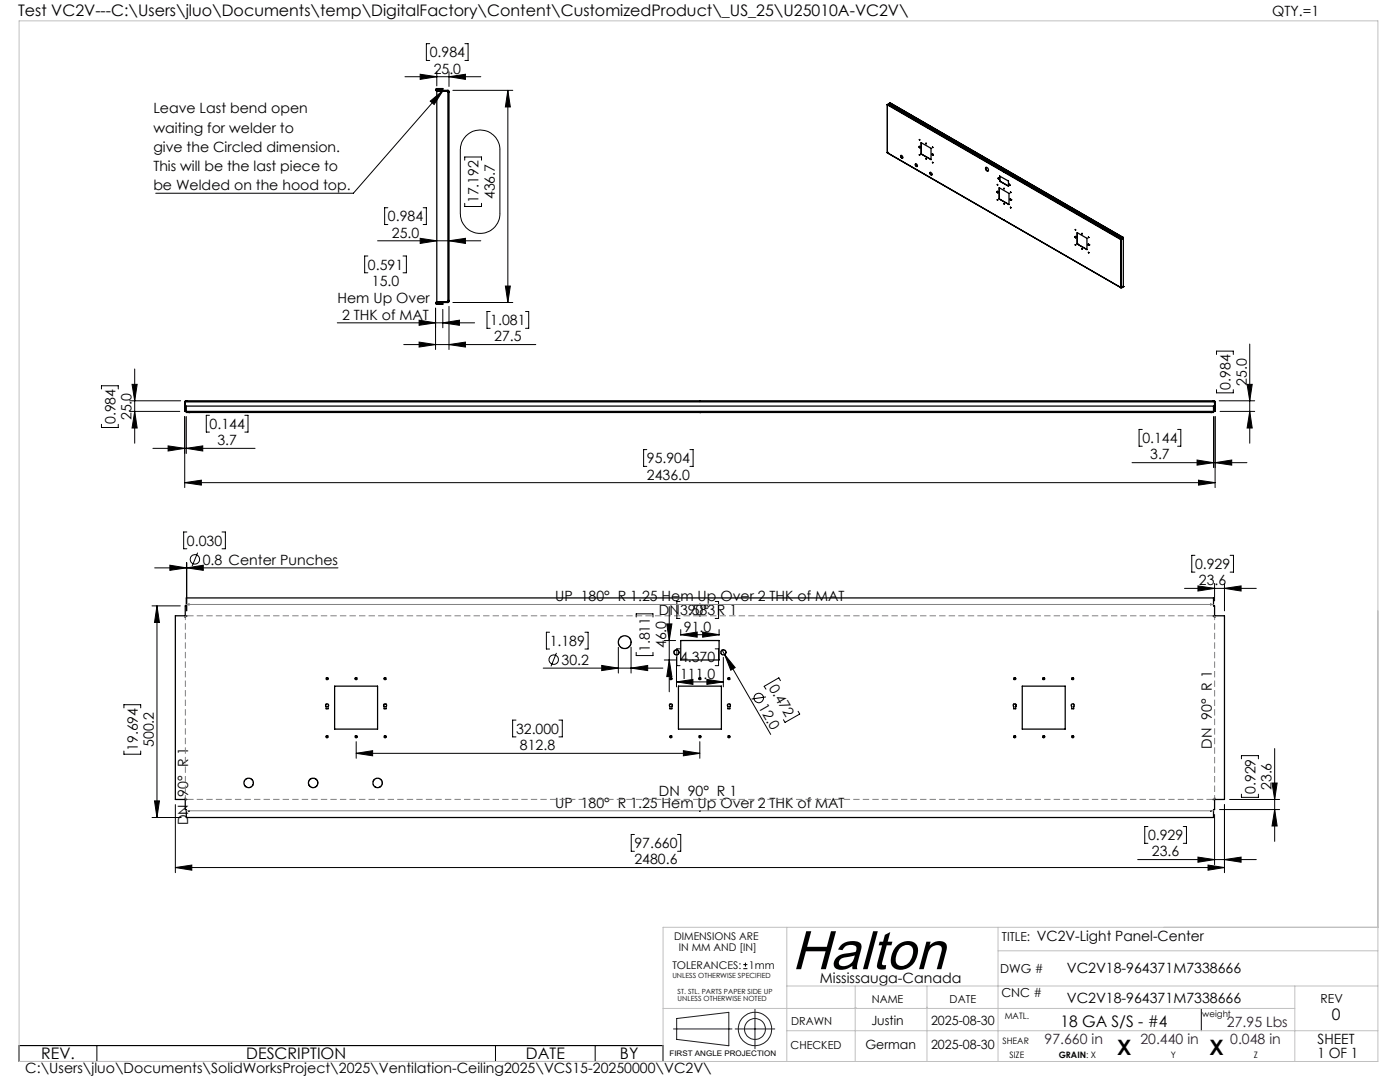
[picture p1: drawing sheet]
<svg xmlns="http://www.w3.org/2000/svg" width="279mm" height="216mm" viewBox="0 0 279 216" stroke-linecap="round" stroke-linejoin="round" font-family="sans-serif">
<g fill="none" stroke="#000" stroke-width=".25">
<path d="M87.2 17.7a.23 .23 0 0 0-.3 .2 .23 .23 0 0 0 .3 .2h2.2M87.2 17.8l-.2 .1 .2 .1M87.2 17.7v.1M87.2 18v42.4M87.2 18h2.2M87.2 17.7h1.2v.1h-1.2M89.4 18.1l.2 .1M89.4 18l.2 .2M89.4 18v42.4M89.4 18.1v.1M89.5 18.5h.1zM89.6 18.2v41.9"/>
<path d="M177.1 30.5l.1 .1M177.1 30.4h.1M177.1 30.5h.1M177.1 20.8v.1M177.1 21h.1M177.1 30.5l46.6 26.9M177.1 20.9v9.6M177.1 20.9l46.6 26.9M177.1 20.8h.1M177.1 20.8l46.6 26.9M177.2 20.9h.1M177.2 30.6h.1"/>
<path d="M177.4 20.7l-.3 .1M177.4 20.7l46.5 26.9M177.6 20.5l46.6 26.9M177.6 20.5l-.2 .2M177.6 20.5l46.5 26.9M179.8 31a.27 .27 0 0 1 .3 .2 .27 .27 0 0 1-.1 .3l-.2-.2zM179.8 31a.37 .37 0 0 0 .3 .5M182.7 32.7a.28 .28 0 0 1 .3 .2 .28 .28 0 0 1-.1 .3zM182.7 32.7v.3l.3 .2M183.5 27.8l.1 .1zM183.5 29.3v-.1l.1 .2M183.5 30.9l.1 .1z"/>
<path d="M183.5 27.8l.1 .1M183.5 29.3h.1M183.5 29.2v.1M183.5 29.4h.1M183.5 30.9l.1 .1M183.5 29.3v.1M183.5 29.4l.1 .1M183.6 29.4h.1M183.6 29.4h-.1M183.8 28.5l2 1.1v2.3l-2-1.2zM183.8 30.7h.1M184.8 28.6l.1 .1z"/>
<path d="M184.8 31.6l.1 .2zM184.8 28.6l.1 .1M184.8 31.6l.1 .1M185.6 34.4a.27 .27 0 0 1 .4 .2 .27 .27 0 0 1-.2 .3zM185.7 34.4a.37 .37 0 0 0 .2 .5M186.1 29.4l.1 .1zM186.1 32.4l.1 .1zM186.1 30.8v-.1l.1 .2M186.1 30.7v.1M186.1 30.8v.1M186.1 30.8h.1M186.1 30.9h.1"/>
<path d="M186.1 29.4l.1 .1M186.1 32.4l.1 .1M186.1 30.8l.1 .2-.1-.1M196.7 33.4a.4 .4 0 0 1 .5 .2 .4 .4 0 0 1-.1 .5 .52 .52 0 0 1-.4-.7zM196.8 33.4h-.1a.51 .51 0 0 0 .5 .7M199 39.8l.1 .2zM199 36.8l.1 .1zM199 38.3l.1-.1v.1M199 36.8l.1 .1M199 38.2v.2M199 38.4h.1M199 39.8l.1 .1"/>
<path d="M199.1 38.3h.1M199.1 38.3l-.1 .1M199.2 35.5l.2 .3M199.4 37.5l2 1.1v2.2l-2-1.1zM199.4 39.7l2 1.1M199.5 35.1l1.8 1v1l-1.8-.9zM199.5 36.1v.1M199.5 36.1l1.8 1M199.5 35.1v1M200.3 37.6l.1 .1zM200.4 34.3h.1M200.4 37.6v.1"/>
<path d="M201.4 36.7l.1 .3-.1-.1zM201.4 36.7l.1 .3M201.6 38.3l.2 .1zM201.6 39.8l.1-.1 .1 .2M201.6 39.7l.1 .1M201.6 39.9h.1M201.7 38.3l.1 .1M201.7 39.8v.1M201.7 39.8h-.1M201.8 39.9h.1M201.8 39.9h-.2M89.5 59.9l.1 .1z"/>
<path d="M200.3 40.6l.1 .1zM200.4 44h.1M200.4 40.6v.1M201.6 41.3l.1 .2zM201.7 41.3l.1 .2M214.6 47.3v-.1l.1 .1M214.6 45.8l.1 .1zM214.6 48.8l.1 .1zM214.6 45.8l.1 .1M214.6 47.3h.1M214.6 47.2v.1M214.6 48.8l.1 .1"/>
<path d="M214.6 47.3v.1M214.6 47.4h.1M214.7 47.3l-.1 .1M214.7 47.3h.1M215 48.7h.1M215 46.4l1.9 1.2v2.2l-1.9-1.1zM215.9 49.6l.1 .1zM215.9 46.6h.1zM215.9 46.6l.1 .1M215.9 49.6l.1 .1M217.2 48.8l.1-.1v.2M217.2 50.3l.1 .1z"/>
<path d="M217.2 47.3l.1 .1zM217.2 48.7v.1M217.2 48.9l.1 .1M217.2 48.8v.1M217.2 48.8h.1M217.2 47.3l.1 .1M217.2 50.3l.1 .1M217.2 48.9h.1M217.3 48.9h.1M217.3 48.9v.1M223.6 47.7h.1M223.6 57.4h.1"/>
<path d="M223.7 57.4h.1M223.7 47.8h.1M223.7 47.8v9.6M223.7 47.9h.1M223.7 57.3h.1M223.7 47.7v.1M223.7 47.7v9.7M223.8 57.3h.1M223.9 57.3h.1M223.9 47.5v.1M224 47.4h.1M224.1 47.4v.1"/>
<path d="M224.1 47.4h.1M224.1 57.2h.1M224.1 47.4l.1 .1M224.1 47.4l-.2 .2M224.1 57.2l-.2 .1M224.2 57.2h-.1M224.2 47.5v9.6M224.2 47.5h.1M224.2 47.5l-.5 .3M224.2 57.1l-.5 .3M37 80v.2M37 80l-.1 .2"/>
<path d="M37 80h205.3M87.2 60.4l-.2 .1 .2 .1M87.2 60.6v.1M87.2 60.4h2.2M87.2 60.6h1.2v.1h-1.2M89.4 60.3h-2.2a.23 .23 0 0 0-.3 .2 .23 .23 0 0 0 .3 .2M89.4 60.2v.1M89.6 60.1l-.2 .2M89.6 60.1l-.2 .3M242.3 80l.1 .2M242.3 80l.2 .2M36.9 80.2v1.9h205.6v-1.9"/>
<path d="M36.9 80.2h205.6M37 80.1v.1M37 80.2v1.9M37.2 81h205v1.3h-205zM37.2 80l.1 .1zM37.7 82.3h.1M139.7 82.3h.1M139.7 80v.1zM241.6 82.3h.1M241.7 82.3h.1M242.1 80v.1zM242.4 80.1v.1"/>
<path d="M242.4 80.2v1.9M37.2 119.3h205v1.6h.2v2h2v36.6h-2v2h-.2v1.6h-205v-1.6h-.2v-2h-2v-36.6h2v-2h.2zM36.9 123.1l.1 .1zM37.3 122.9h.1M37.7 120.6h.1M66.8 136.9h8.6v8.6h-8.6zM135.4 136.9h8.6v8.6h-8.6zM135.9 127.8h7.6v3.9h-7.6zM139.7 122.9h.1M139.7 120.6h.1M204 136.9h8.6v8.6h-8.6zM241.6 120.6h.1"/>
<path d="M242.1 122.9h.1M242.4 123.1v.1zM37 159.3h.1M37.3 159.5h.1M65.1 140.5l.3-.1 .2 .3-.1 .7h-.4zM76.7 140.5l.3-.1 .2 .2-.2 .8h-.3l-.1-.7zM133.7 140.5l.3-.1 .2 .3-.1 .7h-.4zM139.7 159.5h.1M145.3 140.5l.3-.1 .2 .2-.1 .8h-.4l-.1-.6zM202.2 140.5l.4-.1 .2 .2-.1 .8h-.4zM213.9 140.5l.3-.1 .2 .2-.1 .8h-.4l-.1-.6zM242.1 159.5h.1"/>
<path d="M242.4 159.3h.1M37.7 161.7h.1M139.7 161.7h.1M241.6 161.7h.1"/>
<circle cx="199.3" cy="35.6" r=".14"/>
<circle cx="65.3" cy="135.4" r=".2"/>
<circle cx="71.1" cy="135.4" r=".2"/>
<circle cx="76.9" cy="135.4" r=".2"/>
<circle cx="124.7" cy="128.2" r="1.27"/>
<circle cx="133.9" cy="135.4" r=".2"/>
<circle cx="135" cy="130.2" r=".5"/>
<circle cx="139.7" cy="135.4" r=".21"/>
<circle cx="144.4" cy="130.2" r=".51"/>
<circle cx="145.5" cy="135.4" r=".2"/>
<circle cx="202.5" cy="135.4" r=".2"/>
<circle cx="208.3" cy="135.4" r=".21"/>
<circle cx="214.1" cy="135.4" r=".2"/>
<circle cx="49.6" cy="156.2" r=".94"/>
<circle cx="62.5" cy="156.2" r=".93"/>
<circle cx="65.3" cy="147" r=".2"/>
<circle cx="71.1" cy="147" r=".2"/>
<circle cx="75.4" cy="156.2" r=".95"/>
<circle cx="76.8" cy="147" r=".2"/>
<circle cx="133.9" cy="147" r=".2"/>
<circle cx="139.7" cy="147" r=".2"/>
<circle cx="145.5" cy="147" r=".2"/>
<circle cx="202.5" cy="147" r=".2"/>
<circle cx="208.3" cy="147" r=".19"/>
<circle cx="214.1" cy="147" r=".2"/>
</g>
<g fill="none" stroke="#000" stroke-width=".2">
<path d="M80.8 15.3h15.2M83.9 14.8l3.3 .5-3.3 .5zM85.8 8.7h-.7v3.4h.7M87.2 14.3v2.8M88.4 18l-17.9 20.6h-39.4M89.6 15.3l3.3-.5v1zM89.6 14.3v3M90.4 18h11.9M92.8 8.7h.6v3.4h-.6M101.4 18l.4 3.3h-.9zM101.4 18v42.4M85.9 20.2l2.5-2.2-1.8 2.8z"/>
<path d="M92.7 32v-.7h3.4v.7M93 27.1a3.9 3.9 0 0 1 4.3-.9 3.9 3.9 0 0 1 2.5 3.7v12.7a4 4 0 0 1-4 4 4 4 0 0 1-3.9-4v-13a3.7 3.7 0 0 1 1.1-2.5zM73.4 51.1h-.6v3.3h.6M75.4 48h20.6M77.4 41.5h-.6v3.3h.6M80.4 51.1h.7v3.3h-.7M83.9 47.6l3.3 .4-3.3 .6zM84.5 41.5h.6v3.3h-.6M89.6 48l3.3-.4v1zM92.7 40.6v.6h3.4v-.6M100.9 57.1h.9l-.4 3.3zM20.2 77.6v-.6h3.4v.6"/>
<path d="M25.9 80h10.2M26.4 76.7h1l-.5 3.3zM26.9 73.6v14.8M67.3 64.4h27.4M80.6 68.8h26.3M83.6 68.3l3.3 .5-3.3 .5zM83.6 63.9l3.3 .5-3.3 .5zM86.9 61.5v8.2M88.4 64.4l3.3-.5v1zM88.4 61.7v3.7M89.6 68.8l3.3-.5v1zM89.6 61.1v8.6"/>
<path d="M90.4 60.4h11.9M97.8 62.2h-.6v3.3h.6M104.9 62.2h.6v3.3h-.6M242.8 70.7v-.6h3.3v.6M242.8 77.8v.6h3.3v-.6M243.3 80h7.1M248.9 76.7h1l-.5 3.3zM249.4 68.7v19.7M20.2 84.7v.6h3.4v-.6M25.9 82.1h10M26.9 82.1l.5 3.3h-1zM30.5 89.5h20.4"/>
<path d="M33.5 89l3.4 .5-3.4 .5zM36.9 96.3l3.3-.5v1zM36.9 83.1v14.2M36.9 96.3h205.6M37.2 89.5l3.3-.5v1zM37.2 83.1v7.4M41.8 82.9h-.6v3.3h.6M48.9 82.9h.6v3.3h-.6M129.1 89.7h-.7v3.4h.7M137.7 89.7h.6v3.4h-.6M225.9 92.3h22.9M228 85.7h-.7v3.3h.7"/>
<path d="M235 85.7h.7v3.3h-.7M238.9 91.8l3.3 .5-3.3 .5zM239.2 95.8l3.3 .5-3.3 .5zM242.2 83.1v10.2M242.5 92.3l3.3-.5v1zM242.5 83.1v14.2M243.5 82.1h6.9M249.4 82.1l.5 3.3h-1zM30.9 113.3h36.6M33.9 112.8l3.3 .5-3.3 .5zM37.2 112.3v9.6M37.3 113.3l3.3-.5v1z"/>
<path d="M37.3 106.2h-.6v3.3h.6M37.3 112.3v9.6M39.4 110.3l-1.1 2.7M44.3 106.2h.7v3.3h-.7M236.4 117.4h14.3M238.5 110.8h-.7v3.4h.7M239.1 116.9l3.3 .5-3.3 .5zM242.4 116.4v3.5M244.4 117.4l3.3-.5v1zM244.4 116.4v5.5M245.5 110.8h.7v3.4h-.7M30.3 120.9h5.7"/>
<path d="M31.3 120.9l.5 3.3h-1zM31.3 120.9v42.2M108.4 133.3h23.9M109.7 126.2h-.7v3.3h.7M111.1 130.3l-1.1 2.7M116.7 126.2h.7v3.3h-.7M120.1 132.8l3.3 .5-3.3 .5zM123.4 129.2v5.1M125.9 133.3l3.4-.5v1zM125.9 129.2v5.1M127 123.1v-.6h3.3v.6M127 130.2v.6h3.3v-.6"/>
<path d="M132.6 131.7h2.2M132.6 127.8h2.2M133.1 124.5h1l-.5 3.3zM133.6 131.7l.5 3.3h-1zM133.6 121v17M135 136.1l3.3-.5v1zM135 131.2v5.9M135 136.1h9.4M135.7 120h-.6v3.4h.6M135.7 129.5h-.6v3.3h.6M135.9 126.6l3.2-.5v1zM135.9 125.6v1.2"/>
<path d="M135.9 126.6h7.6M140.2 126.1l3.3 .5-3.3 .5zM141.1 135.6l3.3 .5-3.3 .5zM142.7 120h.7v3.4h-.7M142.7 129.5h.7v3.3h-.7M143.5 125.6v1.2M144.1 129.7l.5 .9M144.4 131.2v5.9M144.6 130.6l2.1 2.6-.9 .5zM144.6 130.6l9.2 15.9M152.9 139.1l-2.9 .4M155.8 135.8l-.4-.5-2.9 1.6 .4 .6"/>
<path d="M24.7 141.3v-.7h3.4v.7M24.7 149.9v.6h3.4v-.6M30.8 159.8h1l-.5 3.3zM71.1 150.3l3.3-.5v1zM71.1 148v3.3M71.1 150.3h68.6M103 143.7h-.7v3.3h.7M111.5 143.7h.7v3.3h-.7M136.4 149.8l3.3 .5-3.3 .5zM139.7 148v3.3M159.3 141.9l.3 .6-2.9 1.6-.3-.5M245.4 159.5h10"/>
<path d="M247.8 151.4v-.6h3.3v.6M247.8 158.5v.6h3.3v-.6M253.9 156.2h1l-.5 3.3zM254.4 149.4v18.5M30.3 163.1h5.9M35 173.1l3.3-.5v1zM35 160.5v13.6M35 173.1h209.4M126.6 166.5h-.6v3.4h.6M135.2 166.5h.7v3.4h-.7M227 171.5h23.7M229.1 164.9h-.6v3.4h.6"/>
<path d="M236.1 164.9h.7v3.4h-.7M239.1 171l3.3 .5-3.3 .5zM241.1 172.6l3.3 .5-3.3 .5zM242.4 162.5v10M243.4 161.5h12M244.4 171.5l3.3-.5v1zM244.4 160.5v13.6M254.4 161.5l.5 3.3h-1zM148.3 193.3h.9M148.3 192.5h.9M148.8 192.1v.8M3.8 208.6h128.5v3.2h-128.5z"/>
<path d="M19.3 208.6v3.2M98.9 208.6v3.2M118.8 208.6v3.2M239.7 201.2v4.5"/>
<circle cx="38.9" cy="111.6" r=".95"/>
<circle cx="110.5" cy="131.6" r=".95"/>
<circle cx="151.4" cy="139.3" r=".94"/>
</g>
<g fill="none" stroke="#191924" stroke-width=".2">
<path d="M134.4 205.3h11.7M135 203.2l10.5-1.2v6.7l-10.5-1.3zM146.7 205.3h7.9M150.7 201.4v7.9"/>
<circle cx="150.7" cy="205.3" r="2.09"/>
<circle cx="150.7" cy="205.3" r="3.3"/>
</g>
<path d="M37 122.9v.2M37.2 122.9h-.2M242.4 122.9h-.2M242.4 123.1v-.2M37 159.3v.2M37 159.5h.2M242.2 159.5h.2M242.4 159.5v-.2" fill="none" stroke="#808080" stroke-width=".2" stroke-dasharray="1.3 .6" stroke-linecap="butt"/>
<path d="M37 123.2v36M242.4 159.2v-36" fill="none" stroke="#808080" stroke-width=".2" stroke-dasharray="1.3 .6" stroke-dashoffset=".7" stroke-linecap="butt"/>
<path d="M139.7 122.9h-102.4M242.1 122.9h-102.4M37.3 159.5h102.4M139.7 159.5h102.4" fill="none" stroke="#808080" stroke-width=".2" stroke-dasharray="1.3 .6" stroke-dashoffset="-.1" stroke-linecap="butt"/>
<path d="M37.2 120.6h.5M37.7 120.6h203.9M241.7 120.6h.5M37.2 161.8h.5M37.7 161.8h203.9M241.7 161.8h.5" fill="none" stroke="#808080" stroke-width=".2"/>
<path d="M3.8 4.2h271.2v207.6h-271.2zM157 196.7h118M157 185v26.8M170.7 196.7v15.1M185 196.7v15.1M199.2 185v26.8M199.2 189.7h75.8M258.4 196.7v15.1M275 185h-142.7v26.8M132.3 201.2h126.1M157 205.7h118M170.7 201h.1" fill="none" stroke="#c0c0c0" stroke-width=".2"/>
<g fill="#000">
<path d="M144.6 130.6l2.1 2.6-.9 .5z"/>
<path d="M83.9 14.8l3.3 .5-3.3 .5zM89.6 15.3l3.3-.5v1z"/>
<path d="M89.6 48l3.3-.4v1zM83.9 47.6l3.3 .4-3.3 .6z"/>
<path d="M83.6 68.3l3.3 .5-3.3 .5zM89.6 68.8l3.3-.5v1z"/>
<path d="M88.4 64.4l3.3-.5v1zM83.6 63.9l3.3 .5-3.3 .5z"/>
<path d="M100.9 57.1h.9l-.4 3.3zM101.4 18l.4 3.3h-.9z"/>
<path d="M26.9 82.1l.5 3.3h-1zM26.4 76.7h1l-.5 3.3zM249.4 82.1l.5 3.3h-1zM248.9 76.7h1l-.5 3.3z"/>
<path d="M36.9 96.3l3.3-.5v1zM239.2 95.8l3.3 .5-3.3 .5z"/>
<path d="M37.2 89.5l3.3-.5v1zM33.5 89l3.4 .5-3.4 .5zM242.5 92.3l3.3-.5v1zM238.9 91.8l3.3 .5-3.3 .5z"/>
<path d="M244.4 117.4l3.3-.5v1zM239.1 116.9l3.3 .5-3.3 .5z"/>
<path d="M133.6 131.7l.5 3.3h-1zM133.1 124.5h1l-.5 3.3z"/>
<path d="M253.9 156.2h1l-.5 3.3zM254.4 161.5l.5 3.3h-1z"/>
<path d="M30.8 159.8h1l-.5 3.3zM31.3 120.9l.5 3.3h-1z"/>
<path d="M35 173.1l3.3-.5v1zM241.1 172.6l3.3 .5-3.3 .5zM71.1 150.3l3.3-.5v1zM136.4 149.8l3.3 .5-3.3 .5zM135.9 126.6l3.2-.5v1zM140.2 126.1l3.3 .5-3.3 .5zM135 136.1l3.3-.5v1zM141.1 135.6l3.3 .5-3.3 .5zM33.9 112.8l3.3 .5-3.3 .5zM37.3 113.3l3.3-.5v1zM120.1 132.8l3.3 .5-3.3 .5zM125.9 133.3l3.4-.5v1zM85.9 20.2l2.5-2.2-1.8 2.8z"/>
<path d="M239.1 171l3.3 .5-3.3 .5zM244.4 171.5l3.3-.5v1z"/>
</g>
<text font-size="11" x="158" y="193.4">Halton</text>
<g font-size="4.2">
<text x="223" y="210.4">X</text>
<text x="241.4" y="210.4">X</text>
</g>
<g font-size="3.2">
<text x="3.6" y="3.3">Test VC2V---C:\Users\jluo\Documents\temp\DigitalFactory\Content\CustomizedProduct\_US_25\U25010A-VC2V\</text>
<text x="265.8" y="203.5">0</text>
<text x="211.6" y="204.9">18 GA S/S - #4</text>
<text x="8.2" y="211.4">REV.</text>
<text x="49.2" y="211.4">DESCRIPTION</text>
<text x="105" y="211.4">DATE</text>
<text x="123.7" y="211.4">BY</text>
</g>
<g font-size="2.8">
<text x="253.9" y="3.3">QTY.=1</text>
<text x="85.8" y="11.4">0.984</text>
<text x="86.5" y="14.7">25.0</text>
<text x="30.6" y="22.6">Leave Last bend open</text>
<text x="30.6" y="26.4">waiting for welder to</text>
<text x="30.6" y="30.3">give the Circled dimension.</text>
<text x="30.6" y="34.1">This will be the last piece to</text>
<text x="30.6" y="37.9">be Welded on the hood top.</text>
<text x="95.5" y="40.5" transform="rotate(-90 95.5 40.5)">17.192</text>
<text x="98.8" y="39.8" transform="rotate(-90 98.8 39.8)">436.7</text>
<text x="77.4" y="44.2">0.984</text>
<text x="78.2" y="47.4">25.0</text>
<text x="73.4" y="53.8">0.591</text>
<text x="74.2" y="57">15.0</text>
<text x="67.3" y="60.4">Hem Up Over</text>
<text x="68.3" y="63.8">2 THK of MAT</text>
<text x="97.9" y="64.9">1.081</text>
<text x="98.6" y="68.1">27.5</text>
<text x="245.5" y="77.7" transform="rotate(-90 245.5 77.7)">0.984</text>
<text x="248.8" y="77" transform="rotate(-90 248.8 77)">25.0</text>
<text x="26.3" y="83.9" transform="rotate(-90 26.3 83.9)">25.0</text>
<text x="23" y="84.6" transform="rotate(-90 23 84.6)">0.984</text>
<text x="41.8" y="85.6">0.144</text>
<text x="43.4" y="88.8">3.7</text>
<text x="228" y="88.4">0.144</text>
<text x="129.1" y="92.4">95.904</text>
<text x="129.1" y="95.7">2436.0</text>
<text x="229.6" y="91.7">3.7</text>
<text x="37.3" y="108.9">0.030</text>
<text x="40.5" y="112.7">0.8 Center Punches</text>
<text x="238.5" y="113.5">0.929</text>
<text x="110.8" y="120">UP 180° R 1.25 Hem Up Over 2 THK of MAT</text>
<text x="239.3" y="116.8">23.6</text>
<text x="131.5" y="122.8">DN 90° R 1</text>
<text x="135.7" y="122.8">3.583</text>
<text x="109.7" y="128.9">1.189</text>
<text x="129.7" y="130.1" transform="rotate(-90 129.7 130.1)">1.811</text>
<text x="133" y="129.4" transform="rotate(-90 133 129.4)">46.0</text>
<text x="136.5" y="126">91.0</text>
<text x="112.1" y="132.7">30.2</text>
<text x="135.7" y="132.2">4.370</text>
<text x="135.7" y="135.4">111.0</text>
<text x="153.4" y="137.2" transform="rotate(60 153.4 137.2)">0.472</text>
<text x="151.3" y="141.1" transform="rotate(60 151.3 141.1)">12.0</text>
<text x="27.5" y="149.8" transform="rotate(-90 27.5 149.8)">19.694</text>
<text x="30.7" y="149.1" transform="rotate(-90 30.7 149.1)">500.2</text>
<text x="103" y="146.4">32.000</text>
<text x="103.8" y="149.7">812.8</text>
<text x="241.8" y="149.4" transform="rotate(-90 241.8 149.4)">DN 90° R 1</text>
<text x="110.8" y="161.2">UP 180° R 1.25 Hem Up Over 2 THK of MAT</text>
<text x="131.5" y="158.9">DN 90° R 1</text>
<text x="250.5" y="158.4" transform="rotate(-90 250.5 158.4)">0.929</text>
<text x="253.8" y="157.7" transform="rotate(-90 253.8 157.7)">23.6</text>
<text x="37.6" y="164.7" transform="rotate(-90 37.6 164.7)">DN 90° R 1</text>
<text x="229.1" y="167.6">0.929</text>
<text x="126.6" y="169.2">97.660</text>
<text x="126.6" y="172.5">2480.6</text>
<text x="229.9" y="170.9">23.6</text>
<text x="206.9" y="187.8">VC2V-Light Panel-Center</text>
<text x="163.6" y="196.1">Mississauga-Canada</text>
<text x="212.9" y="194.1">VC2V18-964371M7338666</text>
<text x="212.9" y="200.1">VC2V18-964371M7338666</text>
<text x="263" y="208.3">SHEET</text>
<text x="5" y="214.1">C:\Users\jluo\Documents\SolidWorksProject\2025\Ventilation-Ceiling2025\VCS15-20250000\VC2V\</text>
<text x="262.9" y="211.1">1 OF 1</text>
</g>
<g font-size="2.8" fill="#400040">
<text x="208.5" y="208.3">97.660 in</text>
<text x="227.6" y="208.3">20.440 in</text>
<text x="244.9" y="204.9">27.95 Lbs</text>
<text x="245.5" y="208.3">0.048 in</text>
</g>
<g font-size="2.5">
<text x="200" y="187.8">TITLE:</text>
<text x="199.6" y="194.1">DWG #</text>
<text x="199.9" y="198.9">CNC #</text>
<text x="263.5" y="200.1">REV</text>
<text x="172.7" y="209.3">German</text>
<text x="173.9" y="204.6">Justin</text>
<text x="185.8" y="204.6">2025-08-30</text>
<text x="185.8" y="209.3">2025-08-30</text>
</g>
<g font-size="2.2">
<text x="174" y="200.1">NAME</text>
<text x="189.5" y="200.1">DATE</text>
<text x="157.8" y="209.3">CHECKED</text>
<text x="157.9" y="204.6">DRAWN</text>
</g>
<g font-size="2.1">
<text x="134.5" y="187.6">DIMENSIONS ARE</text>
<text x="135.5" y="189.7">IN MM AND [IN]</text>
<text x="134.2" y="193.3">TOLERANCES:</text>
<text x="149.5" y="193.3">1mm</text>
</g>
<g font-size="1.8">
<text x="200.5" y="203.3">MATL.</text>
<text x="240" y="202.8">weight</text>
<text x="200.1" y="208.3">SHEAR</text>
<text x="201.5" y="211.1">SIZE</text>
<text x="211.3" y="211.1">GRAIN: X</text>
<text x="233.7" y="211.1">Y</text>
<text x="250.2" y="211.1">Z</text>
</g>
<text font-size="1.5" x="133.6" y="210.7">FIRST ANGLE PROJECTION</text>
<g font-size="1.4">
<text x="134.2" y="195.1">UNLESS OTHERWISE SPECIFIED</text>
<text x="135.2" y="198.3">ST. STL. PARTS PAPER SIDE UP</text>
<text x="135.2" y="199.7">UNLESS OTHERWISE NOTED</text>
</g>
</svg>
